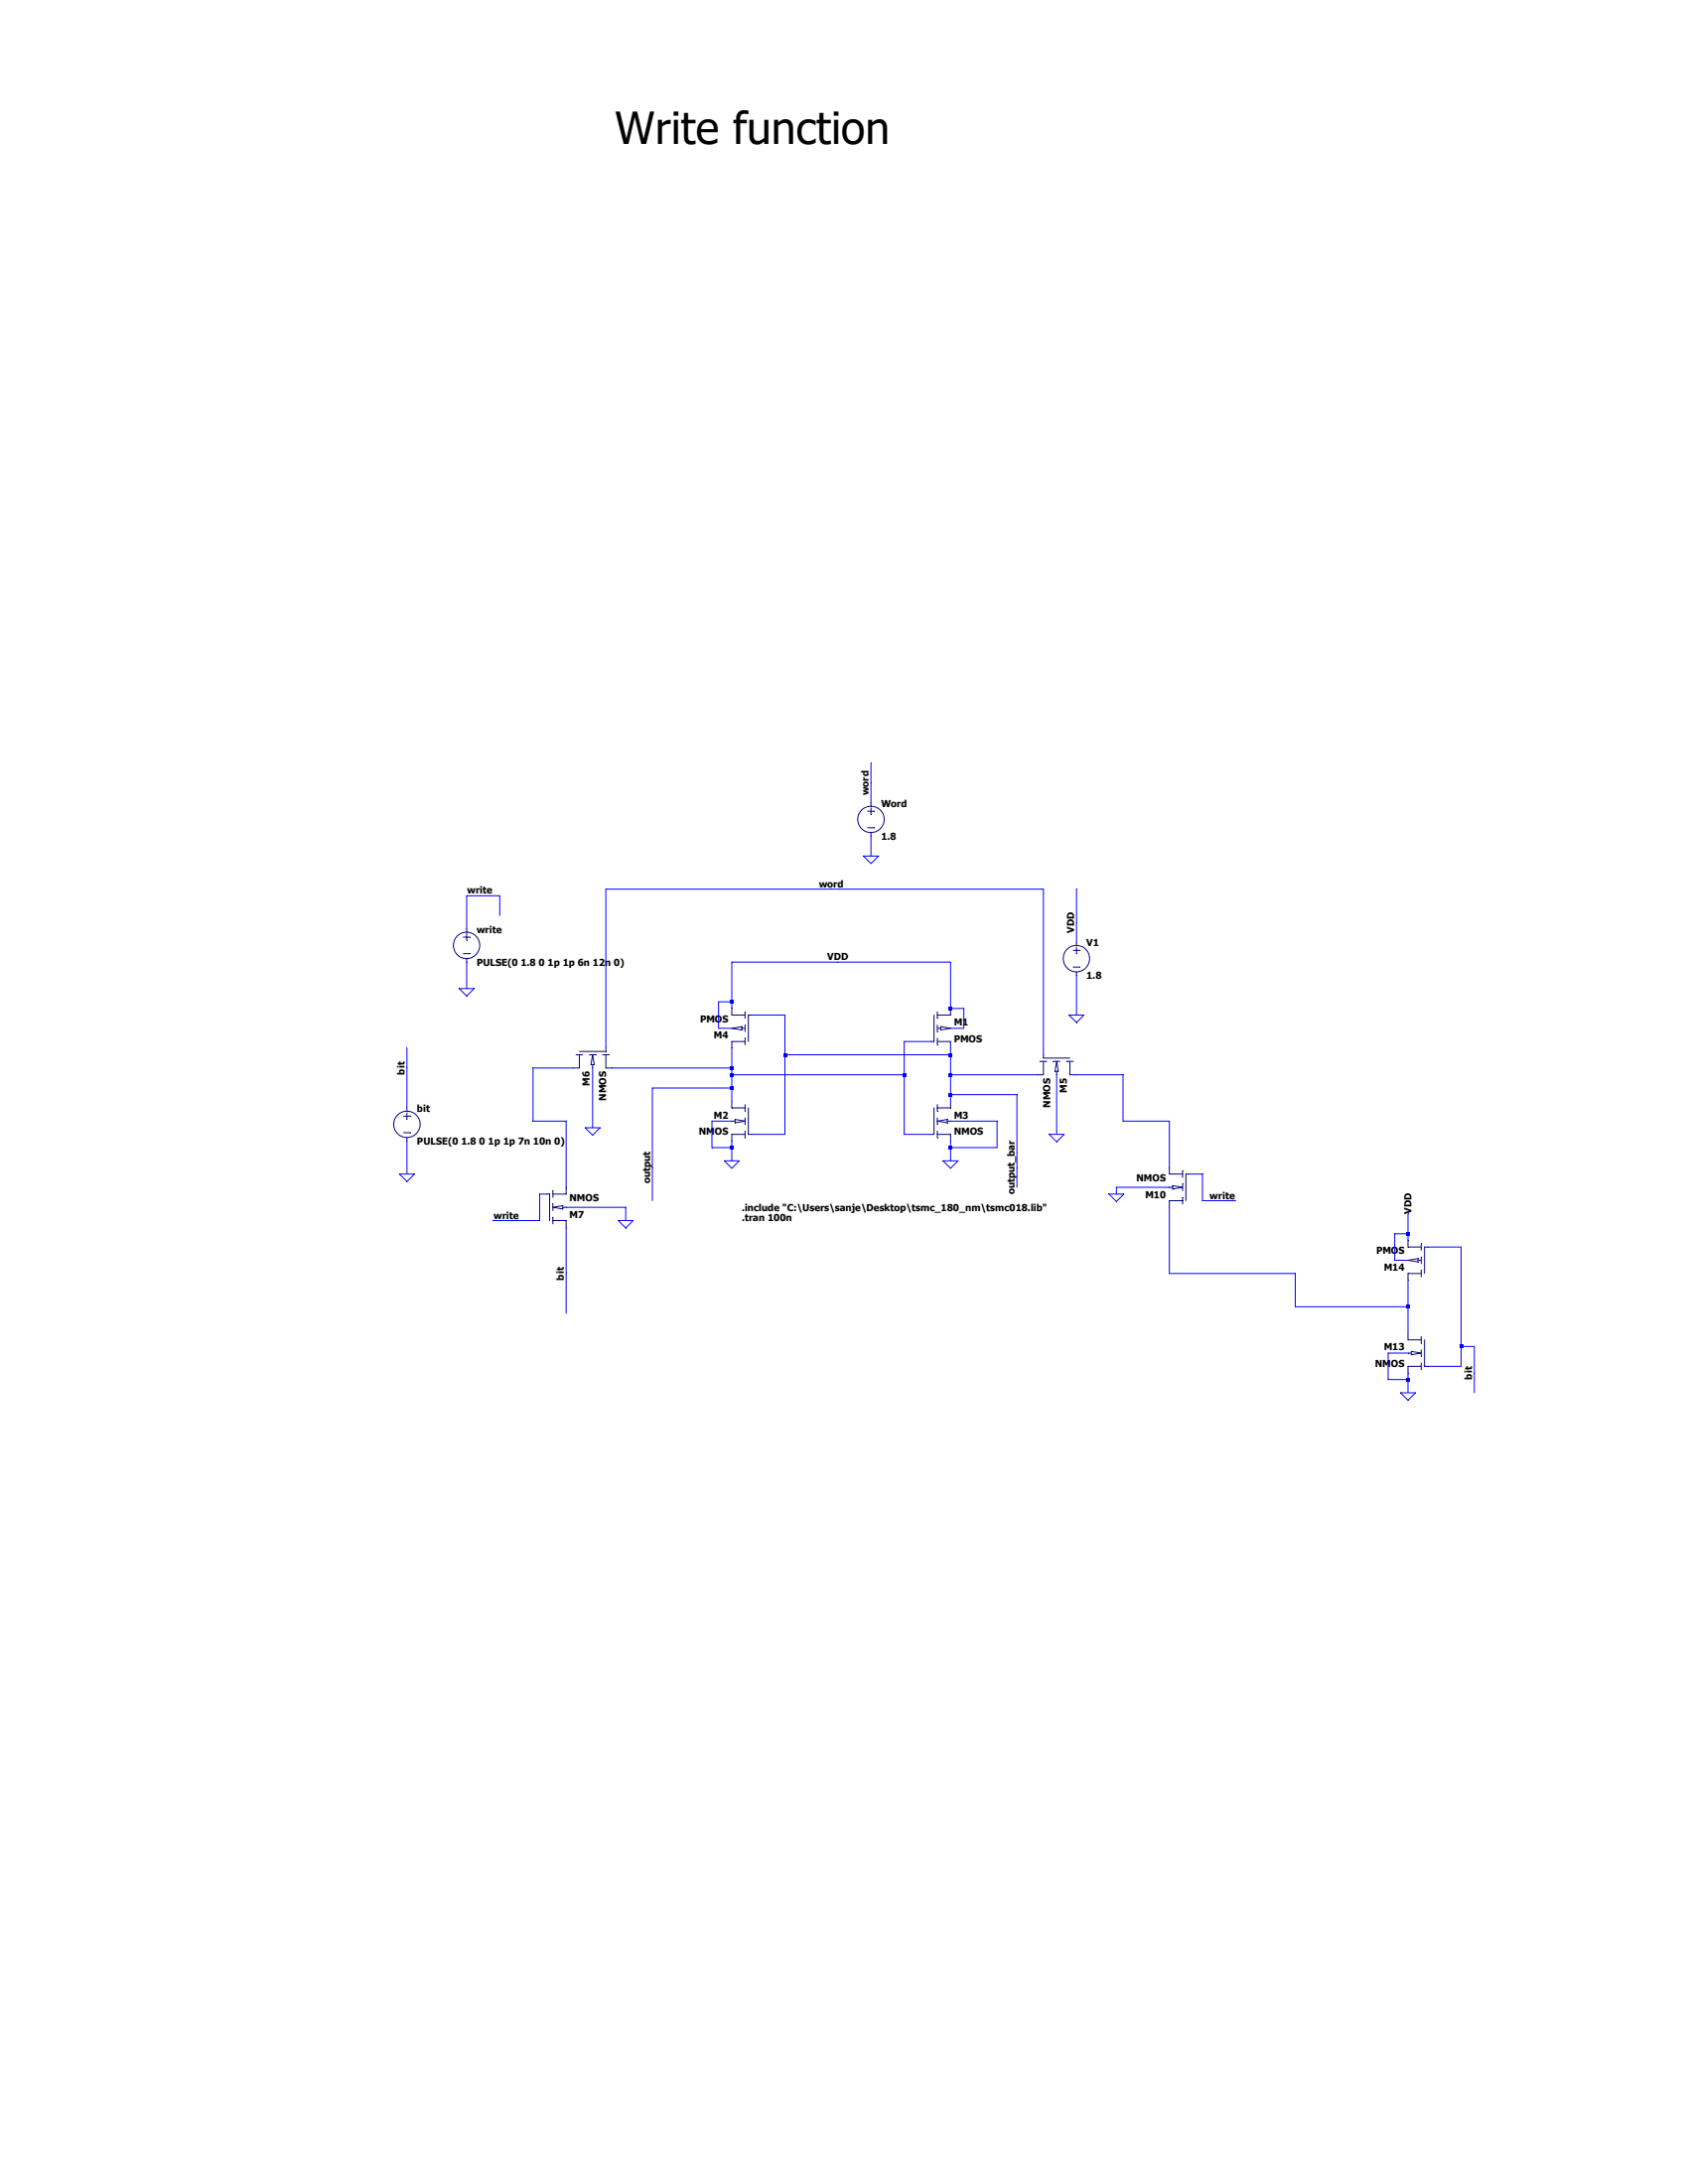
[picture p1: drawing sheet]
<svg xmlns="http://www.w3.org/2000/svg" width="216mm" height="279mm" viewBox="0 0 216 279" stroke-linecap="round" stroke-linejoin="round" font-family="sans-serif">
<path d="M121.6 133.2v.9" fill="none" stroke="#00007e" stroke-width=".13"/>
<path d="M119.9 133.2h1.7" fill="none" stroke="#00007e" stroke-width=".13"/>
<path d="M119.9 131.6h.4" fill="none" stroke="#00007e" stroke-width=".13"/>
<path d="M120.3 131.3l1.3 .3" fill="none" stroke="#00007e" stroke-width=".13"/>
<path d="M121.6 131.6l-1.3 .2" fill="none" stroke="#00007e" stroke-width=".13"/>
<path d="M120.3 131.3v.5" fill="none" stroke="#00007e" stroke-width=".13"/>
<path d="M119.9 129.4v.9" fill="none" stroke="#00007e" stroke-width=".13"/>
<path d="M119.9 131.1v.9" fill="none" stroke="#00007e" stroke-width=".13"/>
<path d="M119.9 132.8v.9" fill="none" stroke="#00007e" stroke-width=".13"/>
<path d="M119 133.2h.5" fill="none" stroke="#00007e" stroke-width=".13"/>
<path d="M119.5 129.9v3.3" fill="none" stroke="#00007e" stroke-width=".13"/>
<path d="M119.9 129.9h1.7" fill="none" stroke="#00007e" stroke-width=".13"/>
<path d="M121.6 129v.9" fill="none" stroke="#00007e" stroke-width=".13"/>
<path d="M121.6 145.1v.9" fill="none" stroke="#00007e" stroke-width=".13"/>
<path d="M119.9 145.1h1.7" fill="none" stroke="#00007e" stroke-width=".13"/>
<path d="M121.2 143.4h.4" fill="none" stroke="#00007e" stroke-width=".13"/>
<path d="M121.2 143.2l-1.3 .2" fill="none" stroke="#00007e" stroke-width=".13"/>
<path d="M119.9 143.4l1.3 .2" fill="none" stroke="#00007e" stroke-width=".13"/>
<path d="M121.2 143.2v.4" fill="none" stroke="#00007e" stroke-width=".13"/>
<path d="M119.9 141.3v.9" fill="none" stroke="#00007e" stroke-width=".13"/>
<path d="M119.9 143v.8" fill="none" stroke="#00007e" stroke-width=".13"/>
<path d="M119.9 144.7v.8" fill="none" stroke="#00007e" stroke-width=".13"/>
<path d="M119 145.1h.5" fill="none" stroke="#00007e" stroke-width=".13"/>
<path d="M119.5 141.7v3.4" fill="none" stroke="#00007e" stroke-width=".13"/>
<path d="M119.9 141.7h1.7" fill="none" stroke="#00007e" stroke-width=".13"/>
<path d="M121.6 140.9v.8" fill="none" stroke="#00007e" stroke-width=".13"/>
<path d="M93.6 145.1v.9" fill="none" stroke="#00007e" stroke-width=".13"/>
<path d="M93.6 145.1h1.7" fill="none" stroke="#00007e" stroke-width=".13"/>
<path d="M93.6 143.4h.4" fill="none" stroke="#00007e" stroke-width=".13"/>
<path d="M94 143.2l1.3 .2" fill="none" stroke="#00007e" stroke-width=".13"/>
<path d="M95.3 143.4l-1.3 .2" fill="none" stroke="#00007e" stroke-width=".13"/>
<path d="M94 143.2v.4" fill="none" stroke="#00007e" stroke-width=".13"/>
<path d="M95.3 141.3v.9" fill="none" stroke="#00007e" stroke-width=".13"/>
<path d="M95.3 143v.8" fill="none" stroke="#00007e" stroke-width=".13"/>
<path d="M95.3 144.7v.8" fill="none" stroke="#00007e" stroke-width=".13"/>
<path d="M95.7 145.1h.4" fill="none" stroke="#00007e" stroke-width=".13"/>
<path d="M95.7 141.7v3.4" fill="none" stroke="#00007e" stroke-width=".13"/>
<path d="M93.6 141.7h1.7" fill="none" stroke="#00007e" stroke-width=".13"/>
<path d="M93.6 140.9v.8" fill="none" stroke="#00007e" stroke-width=".13"/>
<path d="M93.6 129v.9" fill="none" stroke="#00007e" stroke-width=".13"/>
<path d="M93.6 129.9h1.7" fill="none" stroke="#00007e" stroke-width=".13"/>
<path d="M94.9 131.6h.4" fill="none" stroke="#00007e" stroke-width=".13"/>
<path d="M93.6 131.6l1.3 .2" fill="none" stroke="#00007e" stroke-width=".13"/>
<path d="M94.9 131.3l-1.3 .3" fill="none" stroke="#00007e" stroke-width=".13"/>
<path d="M94.9 131.3v.5" fill="none" stroke="#00007e" stroke-width=".13"/>
<path d="M95.3 132.8v.9" fill="none" stroke="#00007e" stroke-width=".13"/>
<path d="M95.3 131.1v.9" fill="none" stroke="#00007e" stroke-width=".13"/>
<path d="M95.3 129.4v.9" fill="none" stroke="#00007e" stroke-width=".13"/>
<path d="M95.7 129.9h.4" fill="none" stroke="#00007e" stroke-width=".13"/>
<path d="M95.7 129.9v3.3" fill="none" stroke="#00007e" stroke-width=".13"/>
<path d="M93.6 133.2h1.7" fill="none" stroke="#00007e" stroke-width=".13"/>
<path d="M93.6 133.2v.9" fill="none" stroke="#00007e" stroke-width=".13"/>
<path d="M137.3 121.6h.8" fill="none" stroke="#00007e" stroke-width=".13"/>
<path d="M137.3 123.7h.8" fill="none" stroke="#00007e" stroke-width=".13"/>
<path d="M137.7 121.2v.8" fill="none" stroke="#00007e" stroke-width=".13"/>
<path d="M137.7 124.4v.4" fill="none" stroke="#00007e" stroke-width=".13"/>
<path d="M137.7 120.5v.4" fill="none" stroke="#00007e" stroke-width=".13"/>
<g fill="none" stroke="#00007e" stroke-width=".13">
<path d="M132.6 137.5h.9"/>
<circle cx="137.7" cy="122.6" r="1.69"/>
</g>
<path d="M133.5 135.8v1.7" fill="none" stroke="#00007e" stroke-width=".13"/>
<path d="M135.1 137.1v.4" fill="none" stroke="#00007e" stroke-width=".13"/>
<path d="M135.1 135.8l.3 1.3" fill="none" stroke="#00007e" stroke-width=".13"/>
<path d="M135.1 135.8l-.2 1.3" fill="none" stroke="#00007e" stroke-width=".13"/>
<path d="M134.9 137.1h.5" fill="none" stroke="#00007e" stroke-width=".13"/>
<path d="M136.4 135.8h.9" fill="none" stroke="#00007e" stroke-width=".13"/>
<path d="M134.7 135.8h.9" fill="none" stroke="#00007e" stroke-width=".13"/>
<path d="M133 135.8h.9" fill="none" stroke="#00007e" stroke-width=".13"/>
<path d="M133.5 134.9v.5" fill="none" stroke="#00007e" stroke-width=".13"/>
<path d="M133.5 135.4h3.3" fill="none" stroke="#00007e" stroke-width=".13"/>
<path d="M136.8 135.8v1.7" fill="none" stroke="#00007e" stroke-width=".13"/>
<path d="M136.8 137.5h.9" fill="none" stroke="#00007e" stroke-width=".13"/>
<path d="M77.5 136.6h.8" fill="none" stroke="#00007e" stroke-width=".13"/>
<path d="M77.5 134.9v1.7" fill="none" stroke="#00007e" stroke-width=".13"/>
<path d="M75.8 136.2v.4" fill="none" stroke="#00007e" stroke-width=".13"/>
<path d="M75.8 134.9l-.2 1.3" fill="none" stroke="#00007e" stroke-width=".13"/>
<path d="M75.8 134.9l.2 1.3" fill="none" stroke="#00007e" stroke-width=".13"/>
<path d="M75.6 136.2h.4" fill="none" stroke="#00007e" stroke-width=".13"/>
<path d="M73.7 134.9h.8" fill="none" stroke="#00007e" stroke-width=".13"/>
<path d="M75.4 134.9h.8" fill="none" stroke="#00007e" stroke-width=".13"/>
<path d="M77.1 134.9h.8" fill="none" stroke="#00007e" stroke-width=".13"/>
<path d="M77.5 134.1v.4" fill="none" stroke="#00007e" stroke-width=".13"/>
<path d="M74.1 134.5h3.4" fill="none" stroke="#00007e" stroke-width=".13"/>
<path d="M74.1 134.9v1.7" fill="none" stroke="#00007e" stroke-width=".13"/>
<path d="M73.3 136.6h.8" fill="none" stroke="#00007e" stroke-width=".13"/>
<path d="M111 103.8h.8" fill="none" stroke="#00007e" stroke-width=".13"/>
<path d="M111 105.9h.8" fill="none" stroke="#00007e" stroke-width=".13"/>
<path d="M111.4 103.4v.8" fill="none" stroke="#00007e" stroke-width=".13"/>
<path d="M111.4 106.5v.5" fill="none" stroke="#00007e" stroke-width=".13"/>
<path d="M111.4 102.7v.4" fill="none" stroke="#00007e" stroke-width=".13"/>
<g fill="none" stroke="#00007e" stroke-width=".13">
<path d="M59.3 119.9h.8"/>
<circle cx="111.4" cy="104.8" r="1.69"/>
</g>
<path d="M59.3 122h.8" fill="none" stroke="#00007e" stroke-width=".13"/>
<path d="M59.7 119.5v.8" fill="none" stroke="#00007e" stroke-width=".13"/>
<path d="M59.7 122.7v.4" fill="none" stroke="#00007e" stroke-width=".13"/>
<path d="M59.7 118.8v.5" fill="none" stroke="#00007e" stroke-width=".13"/>
<g fill="none" stroke="#00007e" stroke-width=".13">
<path d="M180.1 174.8v.8"/>
<circle cx="59.7" cy="120.9" r="1.69"/>
</g>
<path d="M180.1 174.8h1.7" fill="none" stroke="#00007e" stroke-width=".13"/>
<path d="M180.1 173.1h.4" fill="none" stroke="#00007e" stroke-width=".13"/>
<path d="M180.5 172.9l1.3 .2" fill="none" stroke="#00007e" stroke-width=".13"/>
<path d="M181.8 173.1l-1.3 .2" fill="none" stroke="#00007e" stroke-width=".13"/>
<path d="M180.5 172.9v.4" fill="none" stroke="#00007e" stroke-width=".13"/>
<path d="M181.8 171v.8" fill="none" stroke="#00007e" stroke-width=".13"/>
<path d="M181.8 172.7v.8" fill="none" stroke="#00007e" stroke-width=".13"/>
<path d="M181.8 174.4v.8" fill="none" stroke="#00007e" stroke-width=".13"/>
<path d="M182.2 174.8h.4" fill="none" stroke="#00007e" stroke-width=".13"/>
<path d="M182.2 171.4v3.4" fill="none" stroke="#00007e" stroke-width=".13"/>
<path d="M180.1 171.4h1.7" fill="none" stroke="#00007e" stroke-width=".13"/>
<path d="M180.1 170.6v.8" fill="none" stroke="#00007e" stroke-width=".13"/>
<path d="M180.1 158.7v.8" fill="none" stroke="#00007e" stroke-width=".13"/>
<path d="M180.1 159.5h1.7" fill="none" stroke="#00007e" stroke-width=".13"/>
<path d="M181.4 161.2h.4" fill="none" stroke="#00007e" stroke-width=".13"/>
<path d="M180.1 161.2l1.3 .2" fill="none" stroke="#00007e" stroke-width=".13"/>
<path d="M181.4 161l-1.3 .2" fill="none" stroke="#00007e" stroke-width=".13"/>
<path d="M181.4 161v.4" fill="none" stroke="#00007e" stroke-width=".13"/>
<path d="M181.8 162.5v.8" fill="none" stroke="#00007e" stroke-width=".13"/>
<path d="M181.8 160.8v.8" fill="none" stroke="#00007e" stroke-width=".13"/>
<path d="M181.8 159.1v.9" fill="none" stroke="#00007e" stroke-width=".13"/>
<path d="M182.2 159.5h.4" fill="none" stroke="#00007e" stroke-width=".13"/>
<path d="M182.2 159.5v3.4" fill="none" stroke="#00007e" stroke-width=".13"/>
<path d="M180.1 162.9h1.7" fill="none" stroke="#00007e" stroke-width=".13"/>
<path d="M180.1 162.9v.9" fill="none" stroke="#00007e" stroke-width=".13"/>
<path d="M51.6 142.8h.9" fill="none" stroke="#00007e" stroke-width=".13"/>
<path d="M51.6 144.9h.9" fill="none" stroke="#00007e" stroke-width=".13"/>
<path d="M52 142.4v.8" fill="none" stroke="#00007e" stroke-width=".13"/>
<path d="M52 145.5v.5" fill="none" stroke="#00007e" stroke-width=".13"/>
<path d="M52 141.7v.5" fill="none" stroke="#00007e" stroke-width=".13"/>
<g fill="none" stroke="#00007e" stroke-width=".13">
<path d="M72.4 151.9v.9"/>
<circle cx="52.1" cy="143.8" r="1.69"/>
</g>
<path d="M70.7 152.8h1.7" fill="none" stroke="#00007e" stroke-width=".13"/>
<path d="M72 154.5h.4" fill="none" stroke="#00007e" stroke-width=".13"/>
<path d="M70.7 154.5l1.3 .2" fill="none" stroke="#00007e" stroke-width=".13"/>
<path d="M72 154.2l-1.3 .3" fill="none" stroke="#00007e" stroke-width=".13"/>
<path d="M72 154.2v.5" fill="none" stroke="#00007e" stroke-width=".13"/>
<path d="M70.7 155.7v.9" fill="none" stroke="#00007e" stroke-width=".13"/>
<path d="M70.7 154v.9" fill="none" stroke="#00007e" stroke-width=".13"/>
<path d="M70.7 152.3v.9" fill="none" stroke="#00007e" stroke-width=".13"/>
<path d="M69.9 152.8h.4" fill="none" stroke="#00007e" stroke-width=".13"/>
<path d="M70.3 152.8v3.3" fill="none" stroke="#00007e" stroke-width=".13"/>
<path d="M70.7 156.1h1.7" fill="none" stroke="#00007e" stroke-width=".13"/>
<path d="M72.4 156.1v.9" fill="none" stroke="#00007e" stroke-width=".13"/>
<path d="M149.6 149.4v.8" fill="none" stroke="#00007e" stroke-width=".13"/>
<path d="M149.6 150.2h1.7" fill="none" stroke="#00007e" stroke-width=".13"/>
<path d="M149.6 151.9h.4" fill="none" stroke="#00007e" stroke-width=".13"/>
<path d="M151.3 151.9l-1.3 .2" fill="none" stroke="#00007e" stroke-width=".13"/>
<path d="M150 151.7l1.3 .2" fill="none" stroke="#00007e" stroke-width=".13"/>
<path d="M150 151.7v.4" fill="none" stroke="#00007e" stroke-width=".13"/>
<path d="M151.3 153.2v.8" fill="none" stroke="#00007e" stroke-width=".13"/>
<path d="M151.3 151.5v.8" fill="none" stroke="#00007e" stroke-width=".13"/>
<path d="M151.3 149.8v.8" fill="none" stroke="#00007e" stroke-width=".13"/>
<path d="M151.7 150.2h.4" fill="none" stroke="#00007e" stroke-width=".13"/>
<path d="M151.7 150.2v3.4" fill="none" stroke="#00007e" stroke-width=".13"/>
<path d="M149.6 153.6h1.7" fill="none" stroke="#00007e" stroke-width=".13"/>
<path d="M149.6 153.6v.9" fill="none" stroke="#00007e" stroke-width=".13"/>
<path d="M111.4 97.6v2.6M110.4 109.5h2l-1 1zM58.7 126.5h1.9l-.9 .9zM136.7 129.9h1.9l-.9 .9zM51.1 150.2h1.9l-1 1zM74.8 144.3h2l-1 .9zM79.1 156.1h1.9l-1 1zM92.6 148.5h2l-1 1zM120.6 148.5h1.9l-.9 1zM134.2 145.1h1.9l-1 1zM141.8 152.8h1.9l-.9 .9zM179.1 178.2h1.9l-.9 .9z" fill="none" stroke="#00f" stroke-width=".13"/>
<path d="M111.4 100.2v2.5" fill="none" stroke="#00f" stroke-width=".13"/>
<path d="M111.4 107v2.5" fill="none" stroke="#00f" stroke-width=".13"/>
<path d="M77.5 113.7h28.8" fill="none" stroke="#00f" stroke-width=".13"/>
<path d="M106.3 113.7h27.2" fill="none" stroke="#00f" stroke-width=".13"/>
<path d="M59.7 114.6h1.7" fill="none" stroke="#00f" stroke-width=".13"/>
<path d="M61.4 114.6h2.5" fill="none" stroke="#00f" stroke-width=".13"/>
<path d="M63.9 114.6v2.5" fill="none" stroke="#00f" stroke-width=".13"/>
<path d="M137.7 113.7v4.3" fill="none" stroke="#00f" stroke-width=".13"/>
<path d="M59.7 114.6v4.2" fill="none" stroke="#00f" stroke-width=".13"/>
<path d="M137.7 118v2.5" fill="none" stroke="#00f" stroke-width=".13"/>
<path d="M93.6 123.1h13.6" fill="none" stroke="#00f" stroke-width=".13"/>
<path d="M107.2 123.1h14.4" fill="none" stroke="#00f" stroke-width=".13"/>
<path d="M59.7 123.1v3.4" fill="none" stroke="#00f" stroke-width=".13"/>
<path d="M93.6 123.1v5.1" fill="none" stroke="#00f" stroke-width=".13"/>
<path d="M91.9 128.2h1.7" fill="none" stroke="#00f" stroke-width=".13"/>
<path d="M93.6 128.2v.8" fill="none" stroke="#00f" stroke-width=".13"/>
<path d="M121.6 123.1v5.9" fill="none" stroke="#00f" stroke-width=".13"/>
<path d="M121.6 129h1.7" fill="none" stroke="#00f" stroke-width=".13"/>
<path d="M96.1 129.9h4.3" fill="none" stroke="#00f" stroke-width=".13"/>
<path d="M137.7 124.8v5.1" fill="none" stroke="#00f" stroke-width=".13"/>
<path d="M91.9 128.2v3.4" fill="none" stroke="#00f" stroke-width=".13"/>
<path d="M91.9 131.6h1.7" fill="none" stroke="#00f" stroke-width=".13"/>
<path d="M123.3 129v2.6" fill="none" stroke="#00f" stroke-width=".13"/>
<path d="M121.6 131.6h1.7" fill="none" stroke="#00f" stroke-width=".13"/>
<path d="M115.7 133.2h3.3" fill="none" stroke="#00f" stroke-width=".13"/>
<path d="M77.5 113.7v20.4" fill="none" stroke="#00f" stroke-width=".13"/>
<path d="M100.4 129.9v5" fill="none" stroke="#00f" stroke-width=".13"/>
<path d="M121.6 134.1v.8" fill="none" stroke="#00f" stroke-width=".13"/>
<path d="M100.4 134.9h21.2" fill="none" stroke="#00f" stroke-width=".13"/>
<path d="M133.5 113.7v21.2" fill="none" stroke="#00f" stroke-width=".13"/>
<path d="M52 134.1v2.5" fill="none" stroke="#00f" stroke-width=".13"/>
<path d="M68.2 136.6h5.1" fill="none" stroke="#00f" stroke-width=".13"/>
<path d="M93.6 134.1v2.5" fill="none" stroke="#00f" stroke-width=".13"/>
<path d="M78.3 136.6h15.3" fill="none" stroke="#00f" stroke-width=".13"/>
<path d="M93.6 136.6v.9" fill="none" stroke="#00f" stroke-width=".13"/>
<path d="M115.7 133.2v4.3" fill="none" stroke="#00f" stroke-width=".13"/>
<path d="M93.6 137.5h22.1" fill="none" stroke="#00f" stroke-width=".13"/>
<path d="M121.6 134.9v2.6" fill="none" stroke="#00f" stroke-width=".13"/>
<path d="M121.6 137.5h11" fill="none" stroke="#00f" stroke-width=".13"/>
<path d="M137.7 137.5h5.9" fill="none" stroke="#00f" stroke-width=".13"/>
<path d="M93.6 137.5v1.7" fill="none" stroke="#00f" stroke-width=".13"/>
<path d="M83.4 139.2h10.2" fill="none" stroke="#00f" stroke-width=".13"/>
<path d="M121.6 137.5v2.5" fill="none" stroke="#00f" stroke-width=".13"/>
<path d="M121.6 140h8.5" fill="none" stroke="#00f" stroke-width=".13"/>
<path d="M93.6 139.2v1.7" fill="none" stroke="#00f" stroke-width=".13"/>
<path d="M121.6 140v.9" fill="none" stroke="#00f" stroke-width=".13"/>
<path d="M52 136.6v5.1" fill="none" stroke="#00f" stroke-width=".13"/>
<path d="M68.2 136.6v6.8" fill="none" stroke="#00f" stroke-width=".13"/>
<path d="M68.2 143.4h4.2" fill="none" stroke="#00f" stroke-width=".13"/>
<path d="M91.1 143.4h2.5" fill="none" stroke="#00f" stroke-width=".13"/>
<path d="M121.6 143.4h5.9" fill="none" stroke="#00f" stroke-width=".13"/>
<path d="M143.6 137.5v5.9" fill="none" stroke="#00f" stroke-width=".13"/>
<path d="M143.6 143.4h6" fill="none" stroke="#00f" stroke-width=".13"/>
<path d="M75.8 136.6v7.7" fill="none" stroke="#00f" stroke-width=".13"/>
<path d="M100.4 134.9v10.2" fill="none" stroke="#00f" stroke-width=".13"/>
<path d="M96.1 145.1h4.3" fill="none" stroke="#00f" stroke-width=".13"/>
<path d="M115.7 137.5v7.6" fill="none" stroke="#00f" stroke-width=".13"/>
<path d="M115.7 145.1h3.3" fill="none" stroke="#00f" stroke-width=".13"/>
<path d="M135.1 137.5v7.6" fill="none" stroke="#00f" stroke-width=".13"/>
<path d="M91.1 143.4v3.4" fill="none" stroke="#00f" stroke-width=".13"/>
<path d="M93.6 146v.8" fill="none" stroke="#00f" stroke-width=".13"/>
<path d="M91.1 146.8h2.5" fill="none" stroke="#00f" stroke-width=".13"/>
<path d="M121.6 146v.8" fill="none" stroke="#00f" stroke-width=".13"/>
<path d="M127.5 143.4v3.4" fill="none" stroke="#00f" stroke-width=".13"/>
<path d="M121.6 146.8h5.9" fill="none" stroke="#00f" stroke-width=".13"/>
<path d="M93.6 146.8v1.7" fill="none" stroke="#00f" stroke-width=".13"/>
<path d="M121.6 146.8v1.7" fill="none" stroke="#00f" stroke-width=".13"/>
<path d="M83.4 139.2v10.2" fill="none" stroke="#00f" stroke-width=".13"/>
<path d="M130.1 140v9.4" fill="none" stroke="#00f" stroke-width=".13"/>
<path d="M149.6 143.4v6" fill="none" stroke="#00f" stroke-width=".13"/>
<path d="M52 146v4.2" fill="none" stroke="#00f" stroke-width=".13"/>
<path d="M152.1 150.2h1.7" fill="none" stroke="#00f" stroke-width=".13"/>
<path d="M72.4 143.4v8.5" fill="none" stroke="#00f" stroke-width=".13"/>
<path d="M130.1 149.4v2.5" fill="none" stroke="#00f" stroke-width=".13"/>
<path d="M142.8 151.9h6.8" fill="none" stroke="#00f" stroke-width=".13"/>
<path d="M69 152.8h.9" fill="none" stroke="#00f" stroke-width=".13"/>
<path d="M142.8 151.9v.9" fill="none" stroke="#00f" stroke-width=".13"/>
<path d="M83.4 149.4v4.2" fill="none" stroke="#00f" stroke-width=".13"/>
<path d="M153.8 150.2v3.4" fill="none" stroke="#00f" stroke-width=".13"/>
<path d="M153.8 153.6h2.6" fill="none" stroke="#00f" stroke-width=".13"/>
<path d="M156.4 153.6h1.7" fill="none" stroke="#00f" stroke-width=".13"/>
<path d="M72.4 154.5h7.6" fill="none" stroke="#00f" stroke-width=".13"/>
<path d="M63.1 156.1h1.7" fill="none" stroke="#00f" stroke-width=".13"/>
<path d="M69 152.8v3.3" fill="none" stroke="#00f" stroke-width=".13"/>
<path d="M64.8 156.1h4.2" fill="none" stroke="#00f" stroke-width=".13"/>
<path d="M80 154.5v1.6" fill="none" stroke="#00f" stroke-width=".13"/>
<path d="M180.1 155.3v2.5" fill="none" stroke="#00f" stroke-width=".13"/>
<path d="M178.4 157.8h1.7" fill="none" stroke="#00f" stroke-width=".13"/>
<path d="M180.1 157.8v.9" fill="none" stroke="#00f" stroke-width=".13"/>
<path d="M182.6 159.5h4.3" fill="none" stroke="#00f" stroke-width=".13"/>
<path d="M178.4 157.8v3.4" fill="none" stroke="#00f" stroke-width=".13"/>
<path d="M178.4 161.2h1.7" fill="none" stroke="#00f" stroke-width=".13"/>
<path d="M72.4 157v5.9" fill="none" stroke="#00f" stroke-width=".13"/>
<path d="M149.6 154.5v8.4" fill="none" stroke="#00f" stroke-width=".13"/>
<path d="M149.6 162.9h16.1" fill="none" stroke="#00f" stroke-width=".13"/>
<path d="M165.7 162.9v4.3" fill="none" stroke="#00f" stroke-width=".13"/>
<path d="M180.1 163.8v3.4" fill="none" stroke="#00f" stroke-width=".13"/>
<path d="M165.7 167.2h14.4" fill="none" stroke="#00f" stroke-width=".13"/>
<path d="M72.4 162.9v5.1" fill="none" stroke="#00f" stroke-width=".13"/>
<path d="M180.1 167.2v3.4" fill="none" stroke="#00f" stroke-width=".13"/>
<path d="M186.9 159.5v12.8" fill="none" stroke="#00f" stroke-width=".13"/>
<path d="M186.9 172.3h1.7" fill="none" stroke="#00f" stroke-width=".13"/>
<path d="M177.5 173.1h2.6" fill="none" stroke="#00f" stroke-width=".13"/>
<path d="M186.9 172.3v2.5" fill="none" stroke="#00f" stroke-width=".13"/>
<path d="M182.6 174.8h4.3" fill="none" stroke="#00f" stroke-width=".13"/>
<path d="M188.6 172.3v3.3" fill="none" stroke="#00f" stroke-width=".13"/>
<path d="M177.5 173.1v3.4" fill="none" stroke="#00f" stroke-width=".13"/>
<path d="M180.1 175.6v.9" fill="none" stroke="#00f" stroke-width=".13"/>
<path d="M177.5 176.5h2.6" fill="none" stroke="#00f" stroke-width=".13"/>
<path d="M180.1 176.5v1.7" fill="none" stroke="#00f" stroke-width=".13"/>
<path d="M188.6 175.6v2.6" fill="none" stroke="#00f" stroke-width=".13"/>
<g fill="#00f">
<path d="M93.4 128h.4v.4h-.4z"/>
<path d="M93.4 136.4h.4v.5h-.4z"/>
<path d="M93.4 137.3h.4v.4h-.4z"/>
<path d="M93.4 139h.4v.4h-.4z"/>
<path d="M93.4 146.6h.4v.4h-.4z"/>
<path d="M100.2 134.7h.4v.5h-.4z"/>
<path d="M115.4 137.3h.5v.4h-.5z"/>
<path d="M121.4 128.8h.4v.4h-.4z"/>
<path d="M121.4 134.7h.4v.5h-.4z"/>
<path d="M121.4 137.3h.4v.4h-.4z"/>
<path d="M121.4 139.8h.4v.5h-.4z"/>
<path d="M121.4 146.6h.4v.4h-.4z"/>
<path d="M179.9 157.6h.4v.5h-.4z"/>
<path d="M179.9 167h.4v.4h-.4z"/>
<path d="M179.9 176.3h.4v.4h-.4z"/>
<path d="M186.7 172h.4v.5h-.4z"/>
</g>
<text font-size="5.6" x="78.7" y="18.5">Write function</text>
<g font-size="1.2">
<text x="111.1" y="101.8" transform="rotate(-90 111.1 101.8)">word</text>
<text x="112.7" y="103.2">Word</text>
<text x="112.7" y="107.4">1.8</text>
<text x="104.7" y="113.5">word</text>
<text x="59.8" y="114.3">write</text>
<text x="61" y="119.3">write</text>
<text x="137.4" y="119.3" transform="rotate(-90 137.4 119.3)">VDD</text>
<text x="61" y="123.6">PULSE(0 1.8 0 1p 1p 6n 12n 0)</text>
<text x="105.8" y="122.8">VDD</text>
<text x="139" y="121">V1</text>
<text x="139" y="125.3">1.8</text>
<text x="89.5" y="130.8">PMOS</text>
<text x="122" y="131.2">M1</text>
<text x="51.8" y="137.5" transform="rotate(-90 51.8 137.5)">bit</text>
<text x="91.3" y="132.9">M4</text>
<text x="122" y="133.3">PMOS</text>
<text x="53.3" y="142.2">bit</text>
<text x="75.4" y="138.9" transform="rotate(-90 75.4 138.9)">M6</text>
<text x="77.5" y="140.8" transform="rotate(-90 77.5 140.8)">NMOS</text>
<text x="91.3" y="143.1">M2</text>
<text x="122" y="143.1">M3</text>
<text x="134.3" y="141.7" transform="rotate(-90 134.3 141.7)">NMOS</text>
<text x="136.5" y="139.8" transform="rotate(-90 136.5 139.8)">M5</text>
<text x="53.3" y="146.5">PULSE(0 1.8 0 1p 1p 7n 10n 0)</text>
<text x="89.4" y="145.2">NMOS</text>
<text x="122" y="145.2">NMOS</text>
<text x="63.1" y="155.9">write</text>
<text x="72.8" y="155.8">M7</text>
<text x="72.8" y="153.7">NMOS</text>
<text x="83.2" y="151.4" transform="rotate(-90 83.2 151.4)">output</text>
<text x="94.9" y="154.9">.include &quot;C:\Users\sanje\Desktop\tsmc_180_nm\tsmc018.lib&quot;</text>
<text x="129.8" y="152.8" transform="rotate(-90 129.8 152.8)">output_bar</text>
<text x="145.4" y="151.1">NMOS</text>
<text x="146.5" y="153.2">M10</text>
<text x="154.7" y="153.4">write</text>
<text x="180.6" y="155.3" transform="rotate(-90 180.6 155.3)">VDD</text>
<text x="94.9" y="156.2">.tran 100n</text>
<text x="176" y="160.4">PMOS</text>
<text x="72.1" y="163.8" transform="rotate(-90 72.1 163.8)">bit</text>
<text x="177" y="162.6">M14</text>
<text x="177" y="172.7">M13</text>
<text x="175.9" y="174.9">NMOS</text>
<text x="188.3" y="176.5" transform="rotate(-90 188.3 176.5)">bit</text>
</g>
</svg>
